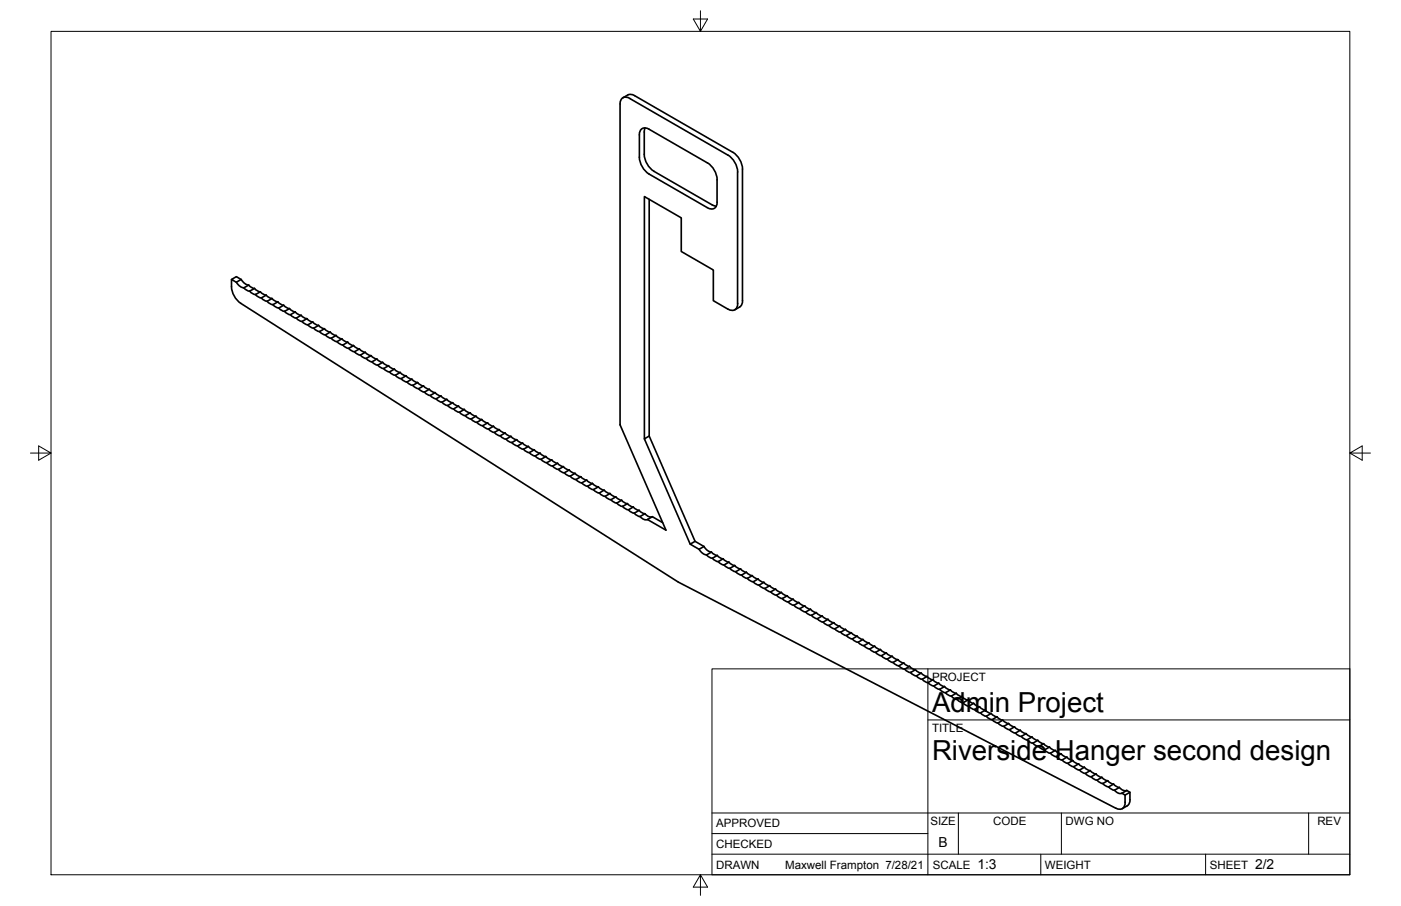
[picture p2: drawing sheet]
<svg xmlns="http://www.w3.org/2000/svg" width="432mm" height="279mm" viewBox="0 0 432 279" stroke-linecap="round" stroke-linejoin="round" font-family="sans-serif">
<!-- layer: Visible -->
<g fill="none" stroke="#000" stroke-width=".51">
<path d="M191.1 32.1a1.81 1.81 0 0 1 .9-2 1.81 1.81 0 0 1 2.1 .3l30.3 17.4a6.6 6.6 0 0 1 3 5.2M191.1 32.1v98.8l14.2 32.6-5.7-3.3M192 30.2a3.1 3.1 0 0 1 2.7-1.1l31.1 17.9M198.8 39.4l-.2 1.3M197.1 48.5a6.6 6.6 0 0 0 3 5.2l17.9 10.4M197.1 41.6a1.83 1.83 0 0 1 .8-2 1.83 1.83 0 0 1 2.2 .3l17.9 10.3M197.1 41.6v6.9M198.6 40.7v6.9a6.6 6.6 0 0 0 3 5.2M201.5 52.8l18 10.4 1.3 .4M218 50.2a6.6 6.6 0 0 1 3 5.2M221 55.4v6.9M225.9 46.9a6.6 6.6 0 0 1 3 5.2l-.2 41.6a3.1 3.1 0 0 1-2.2 1.8"/>
<path d="M227.3 53v40.6M200.1 61.5v73l14.1 32.4 2.8 1.6M221 62.3a1.83 1.83 0 0 1-.9 2 1.83 1.83 0 0 1-2.1-.2M71.4 86.2a7.3 7.3 0 0 0 2.8 7.3l134.9 86 134.8 69.8M71.4 86.2l1.5-.9 1.4 .9-1.5 .8zM72.8 87l1.1 1.3 1.2 .5M74.3 86.2l1.1 1.2 1.2 .5 1.1 .9 .7 .1 1.1 .9 .7 .2M75.1 88.8l1.1 .8 .7 .2M76.6 87.9l-1.5 .9M76.9 89.8l1.1 .9 .7 .1M78.4 89l-1.5 .8M78.7 90.8l1.1 .9 .7 .2"/>
<path d="M80.2 90l2.5 1.6 1.1 .4M80.2 90l-1.5 .8M80.5 91.9l1.1 .8 .7 .2M82 91l-1.5 .9M84.1 93.9l1.1 .9 .7 .2M85.6 93.1l-1.5 .9M85.6 93.1l-.7-.2-1.1-.9-1.5 .9 1.1 .9 .7 .1M85.6 93.1l1.1 .8 .7 .2M85.9 95l1.1 .8 .7 .2M87.4 94.1l-1.5 .9M87.4 94.1l1.1 .9 .7 .1M87.7 96l2.5 1.7 1.1 .4"/>
<path d="M89.2 95.2l-1.5 .8M89.2 95.2l2.5 1.6 1.1 .4M91 96.2l-1.5 .9M91.3 98.1l1.1 .8 .7 .2M92.8 97.2l1.1 .9 .7 .2M92.8 97.2l-1.5 .9M93.1 99.1l.7 .7 1.1 .4 2.5 1.6 1.1 .4M94.6 98.3l1.1 .8 .7 .2M94.6 98.3l-1.5 .8M96.4 99.3l1.1 .9 .7 .1M96.4 99.3l-1.5 .9M227.4 93.6a1.83 1.83 0 0 1-.9 1.9 1.83 1.83 0 0 1-2.1-.2l-4.5-2.6v-9.4l-9.9-5.7v-10.4l-11.4-6.6v74.7"/>
<path d="M98.2 100.4l-1.5 .8M98.2 100.3l2.5 1.7 1.1 .4M98.5 102.2l1.1 .9 .7 .2M100 101.4l-1.5 .9M100.3 103.3l1.1 .8 .7 .2M101.8 102.4l-1.5 .9M101.8 102.4l1.1 .9 .7 .1M102.1 104.3l1.1 .9 .7 .2M103.6 103.5l1 .8 .8 .2M103.6 103.5l-1.5 .8M103.9 105.4l1.1 .8 .7 .2M105.4 104.5l1 .8 .8 .2"/>
<path d="M105.4 104.5l-1.5 .9M107.5 107.4l1 .9 .8 .2M109 106.6l-.8-.2-1-.9-1.5 .9 1 .8 .8 .2M109 106.6l1 .8 .8 .2M109 106.6l-1.5 .8M109.3 108.5l1 .8 .8 .2M110.7 107.6l-1.4 .9M110.8 107.6l1 .9 .8 .1M111.1 109.5l2.5 1.7 1.1 .4M112.5 108.6l-1.4 .9M112.6 108.6l2.5 1.7 1.1 .4M114.3 109.7l-1.5 .9"/>
<path d="M114.6 111.6l1.5-.9 1.1 .9 .7 .1M114.7 111.6l1 .8 .8 .2M116.5 112.6l1 .9 .8 .1 1.4-.8M117.9 111.7l1.1 .9 .7 .2M117.9 111.8l-1.5 .8M118.2 113.7l2.5 1.6 1.1 .4M119.7 112.8l1.1 .8 .7 .2M121.5 113.8l2.6 1.7 1 .4M121.5 113.8l-1.5 .9M121.8 115.7l1.1 .9 .7 .2M123.3 114.9l-1.5 .8M123.6 116.8l1.1 .8 .7 .2"/>
<path d="M125.1 115.9l-1.5 .9M125.1 115.9l1.1 .9 .7 .1M125.4 117.8l1.1 .9 .7 .1M126.9 116.9l-1.5 .9M126.9 116.9l1.1 .9 .7 .2M127.2 118.9l1.5-.9 1.1 .8 .7 .2M127.2 118.8l2.5 1.7 1.1 .4M129 119.9l1.5-.9 1.1 .9 .7 .1M130.8 120.9l1.1 .9 .7 .1M132.3 120l1.1 .9 .7 .2M132.3 120.1l-1.5 .8M132.6 122l1.1 .8 .7 .2"/>
<path d="M134.1 121.1l1.1 .8 .7 .2M134.1 121.1l-1.5 .9M134.4 123l1.1 .8 .7 .2M135.9 122.1l-1.5 .9M135.9 122.1l2.5 1.7 1.1 .4 .7 .6 1.1 .4M136.2 124l1.1 .9 .7 .2M137.7 123.2l-1.5 .8M138 125.1l1.1 .8 .7 .2M139.5 124.2l-1.5 .9M141.3 125.2l1.1 .9 .7 .2M141.3 125.2l-1.5 .9 1.1 .9 .7 .1M141.6 127.1l2.5 1.7 1.1 .4"/>
<path d="M143.1 126.3l1.1 .8 .7 .2M143.1 126.3l-1.5 .8M144.9 127.3l1.1 .9 .7 .1M144.9 127.3l-1.5 .9M145.2 129.2l1.1 .9 .7 .1M146.7 128.3l1.1 .9 .7 .2M146.7 128.4l-1.5 .8M147 130.2l1.1 .9 .7 .2M148.5 129.4l-1.5 .9M148.5 129.4l1.1 .8 .7 .2M148.8 131.3l1.1 .8 .7 .2M150.3 130.4l-1.5 .9"/>
<path d="M150.3 130.4l2.5 1.7 1.1 .4M150.6 132.3l2.5 1.7 1.1 .4M152.1 131.5l-1.5 .8M152.4 133.4l1.5-.9 1 .8 .8 .2M154.2 134.4l1.1 .9 .7 .1M155.7 133.5l1 .9 .8 .2M155.7 133.5l-1.5 .9M156 135.4l1 .9 .7 .2M157.5 134.6l1 .8 .8 .2M157.5 134.6l-1.5 .8M157.8 136.5l1 .8 .7 .2M159.3 135.6l2.5 1.7 1.1 .4 .7 .6 1 .4"/>
<path d="M159.3 135.6l-1.5 .9M159.6 137.5l1 .9 .7 .1M161 136.7l-1.4 .8M161.4 138.5l1 .9 .7 .2M162.8 137.7l-1.4 .9M164.6 138.7l-1.4 .9 1 .8 .7 .2M164.7 138.7l1 .9 .7 .1M166.4 139.8l1.1 .8 .7 .2M166.4 139.8l-1.5 .8M200.1 134.5l-1.5 .8 14.1 32.5 1.5-.9M165 140.6l2.5 1.7 1 .4M168.2 140.8l1.1 .8 .7 .2"/>
<path d="M168.2 140.8l-1.5 .9M168.5 142.7l1.1 .8 .7 .2M170 141.8l1.1 .9 .7 .2M170 141.8l-1.5 .9M170.3 143.7l1.1 .9 .7 .2M171.8 142.9l1.1 .8 .7 .2M171.8 142.9l-1.5 .8M172.1 144.8l1.1 .8 .7 .2M173.6 143.9l-1.5 .9M173.6 143.9l2.5 1.7 1.1 .4M173.9 145.8l2.5 1.7 1.1 .4M175.4 144.9l-1.5 .9"/>
<path d="M175.7 146.9l1.5-.9 1.1 .8 .7 .2M177.5 147.9l1.1 .8 .7 .2M179 147l1.1 .9 .7 .1M179 147l-1.5 .9M179.3 148.9l1.1 .9 .7 .1M180.8 148l1.1 .9 .7 .2M180.8 148.1l-1.5 .8M182.6 149.1l1.1 .8 .7 .2M182.6 149.1l-1.5 .9 1.1 .8 .7 .2M182.9 151l1.1 .8 .7 .2M184.4 150.1l2.5 1.7 1.1 .4M184.4 150.1l-1.5 .9"/>
<path d="M184.7 152l1.1 .9 .7 .2M186.2 151.2l-1.5 .8M188 152.2l-1.5 .9 1.1 .8 .7 .2M188 152.2l1.1 .9 .7 .1M188.3 154.1l2.5 1.7 1.1 .4M189.8 153.2l-1.5 .9M189.8 153.2l1.1 .9 .7 .2M190.1 155.2l1.5-.9 1.1 .8 .7 .2M191.9 156.2l2.5 1.7 1.1 .3M193.4 155.3l1.1 .9 .7 .1M193.4 155.3l-1.5 .9M195.2 156.3l1.1 .9 .7 .2"/>
<path d="M195.2 156.4l-1.5 .8M195.5 158.3l1.1 .8 .7 .2M197 157.4l3 1.9h1.1M197 157.4l-1.5 .9M197.3 159.3l1.2 .9h1.1M198.8 158.4l-1.5 .9M199.6 160.2l1.5-.9 3.1 1.9M212.7 167.8l2.8 1.6M215.5 169.4l1.1 1.2 1.2 .5M217 168.5l-1.5 .9M217 168.5l1.1 1.3 1.2 .4M217.8 171.1l1 .9 .8 .2"/>
<path d="M219.3 170.3l1 .8 .8 .2M219.3 170.3l-1.5 .8M221 171.3l-1.4 .9 1 .8 .8 .2M221.1 171.3l1 .8 .8 .2M221.4 173.2l1 .8 .8 .2M221.4 173.2l1.5-.9 2.5 1.7 1.1 .4 .7 .6 1 .4M223.2 174.2l1 .9 .8 .2 1.4-.9M224.6 173.4l-1.5 .8M225 175.3l1 .8 .8 .2M226.8 176.3l1 .9 .8 .1 1.4-.8M228.2 175.4l2.6 1.7 1 .4M228.2 175.5l-1.5 .8"/>
<path d="M228.5 177.3l1.1 .9 .7 .2M230.3 178.4l2.5 1.6 1.1 .4M231.8 177.5l1.1 .9 .7 .1M231.8 177.5l-1.5 .9M233.6 178.6l-1.5 .8M233.6 178.6l1.1 .8 .7 .2-1.5 .9M235.4 179.6l1.1 .8 .7 .2M233.9 180.4l.7 .7 1.1 .4 1.1 .8 .7 .2 .7 .7 1.1 .3M237.2 180.6l-1.5 .9M237.2 180.6l1.1 .9 .7 .2M239 181.7l1.1 .8 .7 .2M239 181.7l-1.5 .8"/>
<path d="M239.3 183.5l1.1 .9 .7 .2M240.8 182.7l1.1 .9 .7 .1M240.8 182.7l-1.5 .9M241.1 184.6l1.1 .8 .7 .2M242.6 183.7l1.1 .9 .7 .2M242.6 183.7l-1.5 .9M244.4 184.8l2.5 1.7 1.1 .3 .7 .7 1.1 .4 .7 .6 1.1 .4M244.4 184.8l-1.5 .8 2.5 1.7 1.1 .4M246.2 185.8l-1.5 .9M246.5 187.7l1.1 .8 .7 .2M248 186.9l-1.5 .8M248.3 188.7l1.1 .9 .7 .2"/>
<path d="M249.8 187.9l-1.5 .8M250.1 189.8l1.1 .8 .7 .2M251.6 188.9l2.5 1.7 1.1 .4M251.6 188.9l-1.5 .9M251.9 190.8l1.1 .9 .7 .1M253.4 190l-1.5 .8M255.2 191l1.1 .8 .7 .2M255.2 191l-1.5 .8 1.1 .9 .7 .2M255.5 192.9l1.1 .8 .7 .2M257 192l1.1 .9 .7 .2-1.5 .8M257 192l-1.5 .9M257.3 193.9l1.1 .9 .7 .1"/>
<path d="M258.8 193.1l1.1 .8 .7 .2M259.1 195l2.5 1.6 1.1 .4M260.6 194.1l-1.5 .9M260.6 194.1l2.5 1.7 1.1 .4M262.4 195.2l-1.5 .8M262.7 197l1.5-.8 2.5 1.6 1.1 .4M262.7 197l1.1 .9 .7 .2M266 197.2l-1.5 .9 1.1 .8 .7 .2M266.3 199.1l2.5 1.7 1 .4M267.8 198.2l1 .9 .8 .2M267.8 198.3l-1.5 .8M269.6 199.3l2.5 1.7 1.1 .3"/>
<path d="M269.6 199.3l-1.5 .9M269.9 201.2l2.5 1.7 1 .3M271.3 200.3l-1.4 .9M273.1 201.4l-1.4 .8M273.2 201.3l1 .9 .7 .2M273.5 203.3l1 .8 .7 .2M274.9 202.4l-1.5 .9M275 202.4l1 .8 .7 .2-1.5 .9M275.3 204.3l2.5 1.7 1 .4M276.7 203.4l1.1 .9 .7 .2M277 205.3l1.5-.8 1.1 .8 .7 .2M278.8 206.4l1.1 .8 .7 .2"/>
<path d="M280.3 205.5l1.1 .8 .7 .2M280.3 205.5l-1.5 .9M280.6 207.4l1.1 .9 .7 .1M282.1 206.5l1.1 .9 .7 .2M282.1 206.5l-1.5 .9M282.4 208.4l1.1 .9 .7 .2M283.9 207.6l-1.5 .8M283.9 207.6l2.5 1.6 1.1 .4 .7 .7 1.1 .4M284.2 209.5l1.1 .8 .7 .2M285.7 208.6l-1.5 .9M286 210.5l1.1 .9 .7 .1M287.5 209.7l-1.5 .8"/>
<path d="M289.3 210.7l1.1 .8 .7 .2M289.3 210.7l-1.5 .8 1.1 .9 .7 .2M289.6 212.6l2.5 1.7 1.1 .4M291.1 211.7l1.1 .9 .7 .2M291.1 211.7l-1.5 .9M292.9 212.8l1.1 .8 .7 .2M292.9 212.8l-1.5 .8M293.2 214.7l2.5 1.6 1.1 .4M294.7 213.8l1.1 .8 .7 .2M294.7 213.8l-1.5 .9M296.5 214.8l-1.5 .9M296.5 214.8l1.1 .9 .7 .2"/>
<path d="M296.8 216.7l1.1 .9 .7 .2M298.3 215.9l-1.5 .8M298.3 215.9l1.1 .8 .7 .2M298.6 217.8l2.5 1.7 1.1 .3M300.1 216.9l-1.5 .9M300.1 216.9l1.1 .9 .7 .1M300.4 218.8l1.5-.9 1.1 .9 .7 .2M302.2 219.8l1.1 .9 .7 .2M303.7 219l1.1 .8 .7 .2M303.7 219l-1.5 .9M304 220.9l1.1 .8 .7 .2M305.5 220l1.1 .9 .7 .1"/>
<path d="M305.5 220l-1.5 .9M305.8 221.9l1.1 .9 .7 .2M307.3 221.1l1.1 .8 .7 .2M307.3 221.1l-1.5 .8M307.6 223l1.1 .8 .7 .2M309.1 222.1l-1.5 .9M309.1 222.1l2.5 1.7 1.1 .4M309.4 224l1.1 .8 .7 .2M310.9 223.1l-1.5 .9M312.7 224.2l-1.5 .8 1.1 .9 .7 .2M312.7 224.2l1.1 .8 .7 .2M313 226.1l2.5 1.6 1.1 .4"/>
<path d="M314.5 225.2l1 .9 .7 .1M314.5 225.2l-1.6 .9M316.3 226.2l1 .9 .7 .2M316.3 226.3l-1.6 .8M316.5 228.1l2.6 1.7 1 .4M318 227.3l1.1 .8 .7 .2M318.1 227.3l-1.6 .9M319.8 228.3l1.1 .9 .7 .1M319.8 228.3l-1.5 .9M320.1 230.2l1.1 .9 .7 .2M321.6 229.4l-1.5 .8M321.6 229.4l1.1 .8 .7 .2"/>
<path d="M321.9 231.3l2.6 1.6 1 .4M323.4 230.4l-1.5 .9M323.4 230.4l2.6 1.7 1 .4M325.2 231.4l-1.5 .9M325.5 233.3l1.1 .9 .7 .2M327 232.5l1.1 .8 .7 .2M327 232.5l-1.5 .8M327.3 234.4l1.1 .8 .7 .2M328.8 233.5l1.1 .9 .7 .1M328.8 233.5l-1.5 .9M330.6 234.5l1.1 .9 .7 .2M330.6 234.5l-1.5 .9 1.1 .9 .7 .1"/>
<path d="M330.9 236.4l1.1 .9 .7 .2M332.4 235.6l2.5 1.7 1.1 .3M332.4 235.6l-1.5 .9M332.7 237.5l1.1 .8 .7 .2M334.2 236.6l-1.5 .9M336 237.7l-1.5 .8 1.1 .9 .7 .1M336 237.6l1.1 .9 .7 .2M336.3 239.6l2.5 1.6 1.1 .4M337.8 238.7l1.1 .8 .7 .2M337.8 238.7l-1.5 .9M339.6 239.7l1.1 .9 .7 .2M339.6 239.7l-1.5 .9"/>
<path d="M339.9 241.6l2.5 1.7 1.1 .4M341.4 240.8l1.1 .8 .7 .2M341.4 240.8l-1.5 .8M343.2 241.8l1.1 .8 .7 .2M343.2 241.8l-1.5 .9M343.5 243.7l1.2 .9h1.1M343.5 243.7l1.5-.9 1.2 .9h1.1M345.8 244.6l1.5-.8 1 .5a5.8 5.8 0 0 1-.3 3.7l-.6 .5M345.8 244.6l1 .6M346.8 247.4a1.81 1.81 0 0 1-.8 1.9 1.81 1.81 0 0 1-2.1-.1M347.4 248.5l-1.5 .9M348.3 244.3l-1.5 .9v2.2"/>
</g>
<!-- layer: Border -->
<path d="M15.7 9.7h400.3v260.1h-400.3zM215.9 3.3v6.4l-2.2-3.8h4.4l-2.2 3.8M9.4 139.7h6.3l-3.8-2.2v4.4l3.8-2.2M416 139.7l3.8 2.2v-4.4l-3.8 2.2h6.4M215.9 269.8l2.2 3.8h-4.4l2.2-3.8v6.3" fill="none" stroke="#000" stroke-width=".31"/>
<!-- layer: Titleblock -->
<path d="M219.4 206.3h196.6v63.5h-196.6zM286 206.3v63.5M286 222h130M219.4 257.1h66.6M219.4 250.7h196.6M295.4 250.7v12.7M327.1 250.7v12.7M403.3 250.7v12.7M219.4 263.4h196.6M320.8 263.4v6.4M371.6 263.4v6.4" fill="none" stroke="#000" stroke-width=".31"/>
<g font-size="8.5">
<text x="287.3" y="219.5">Admin Project</text>
<text x="287.3" y="234.5">Riverside Hanger second design</text>
</g>
<g font-size="4.3">
<text x="289.3" y="261.2">B</text>
<text x="301.2" y="268.1">1:3</text>
<text x="386.8" y="268.1">2/2</text>
</g>
<g font-size="3.5">
<text x="287.3" y="210.1">PROJECT</text>
<text x="287.3" y="225.8">TITLE</text>
<text x="220.7" y="255.2">APPROVED</text>
<text x="286.7" y="254.5">SIZE</text>
<text x="306.1" y="254.5">CODE</text>
<text x="328.4" y="254.5">DWG NO</text>
<text x="406" y="254.5">REV</text>
<text x="220.7" y="261.5">CHECKED</text>
<text x="220.7" y="267.9">DRAWN</text>
<text x="242" y="267.9">Maxwell Frampton 7/28/21</text>
<text x="287.5" y="267.9">SCALE</text>
<text x="322.1" y="267.9">WEIGHT</text>
<text x="372.9" y="267.9">SHEET</text>
</g>
</svg>
